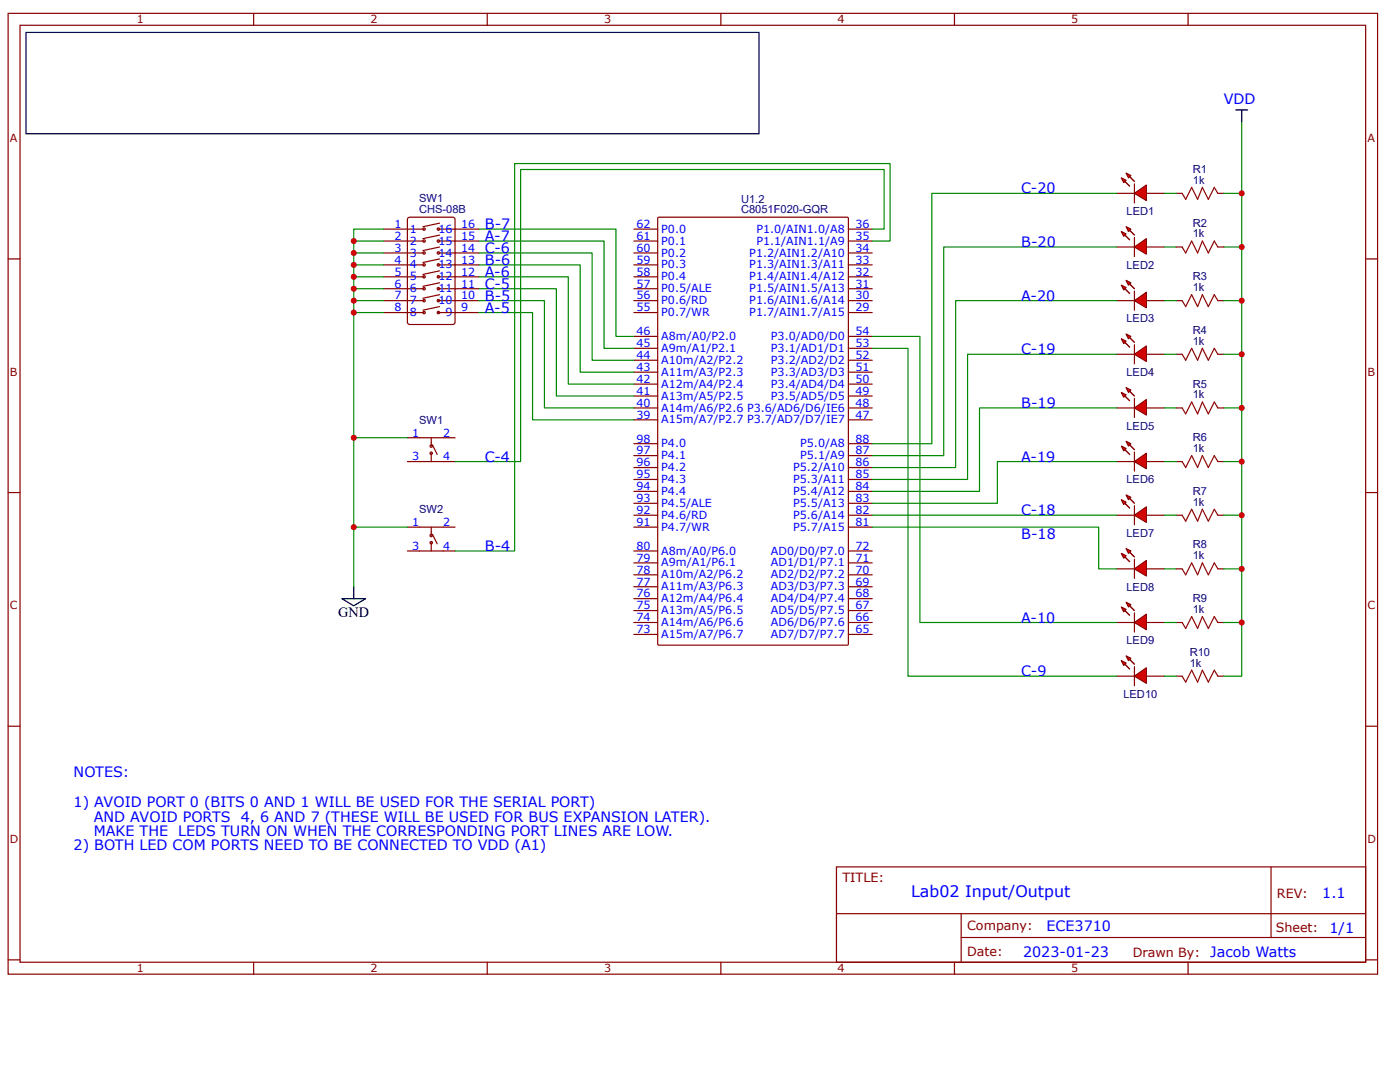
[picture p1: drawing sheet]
<svg xmlns="http://www.w3.org/2000/svg" width="279mm" height="216mm" viewBox="0 0 279 216" stroke-linecap="round" stroke-linejoin="round" font-family="sans-serif">
<g fill="none" stroke="#800" stroke-width=".24">
<path d="M1.6 2.7h273.3v191.7h-273.3zM4 5h268.5v187h-268.5zM50.6 2.7v2.3M97.2 2.7v2.3M143.9 2.7v2.3M190.5 2.7v2.3M237.1 2.7v2.3M1.6 51.7h2.4M272.5 51.7h2.4M1.6 98.3h2.4M272.5 98.3h2.4M1.6 144.9h2.4"/>
<path d="M272.5 144.9h2.4M166.9 173h105.6v19h-105.6zM253.7 173v14.1M1.6 191.5h2.4M50.6 192v2.4M97.2 192v2.4M143.9 192v2.4M167 182.3h105.5M190.5 192v2.4M191.8 187.1h80.7M191.8 182.3v9.5M237.1 192v2.4"/>
<path d="M272.5 191.5h2.4"/>
</g>
<path d="M226.4 38.6l2.4-1.7v3.1z" fill="#f00"/>
<path d="M226.4 38.6l2.4-1.7v3.1zM226.4 36.7v3.8" fill="none" stroke="#800" stroke-width=".24"/>
<path d="M225.5 35.3l.9 .9z" fill="#800"/>
<path d="M225.5 35.3l.9 .9" fill="none" stroke="#800" stroke-width=".24"/>
<path d="M224.5 36.2l1 1z" fill="#800"/>
<path d="M224.5 36.2l1 1" fill="none" stroke="#800" stroke-width=".24"/>
<path d="M224.7 34.5l1 .5-.5 .5z" fill="#f00"/>
<path d="M224.7 34.5l1 .5-.5 .5z" fill="none" stroke="#800" stroke-width=".24"/>
<path d="M223.8 35.5l.9 .5-.4 .4z" fill="#f00"/>
<path d="M222.8 38.6h3.6M223.8 35.5l.9 .5-.4 .4zM228.8 38.6h3.5" fill="none" stroke="#800" stroke-width=".24"/>
<path d="M226.4 49.3l2.4-1.7v3.1z" fill="#f00"/>
<path d="M226.4 49.3l2.4-1.7v3.1zM226.4 47.4v3.8" fill="none" stroke="#800" stroke-width=".24"/>
<path d="M225.5 46l.9 .9z" fill="#800"/>
<path d="M225.5 46l.9 .9" fill="none" stroke="#800" stroke-width=".24"/>
<path d="M224.5 46.9l1 1z" fill="#800"/>
<path d="M224.5 46.9l1 1" fill="none" stroke="#800" stroke-width=".24"/>
<path d="M224.7 45.2l1 .5-.5 .5z" fill="#f00"/>
<path d="M224.7 45.2l1 .5-.5 .5z" fill="none" stroke="#800" stroke-width=".24"/>
<path d="M223.8 46.2l.9 .5-.4 .4z" fill="#f00"/>
<path d="M222.8 49.3h3.6M223.8 46.2l.9 .5-.4 .4zM228.8 49.3h3.5" fill="none" stroke="#800" stroke-width=".24"/>
<path d="M226.4 60l2.4-1.7v3.1z" fill="#f00"/>
<path d="M226.4 60l2.4-1.7v3.1zM226.4 58.1v3.8" fill="none" stroke="#800" stroke-width=".24"/>
<path d="M225.5 56.7l.9 .9z" fill="#800"/>
<path d="M225.5 56.7l.9 .9" fill="none" stroke="#800" stroke-width=".24"/>
<path d="M224.5 57.6l1 1z" fill="#800"/>
<path d="M224.5 57.6l1 1" fill="none" stroke="#800" stroke-width=".24"/>
<path d="M224.7 55.9l1 .5-.5 .5z" fill="#f00"/>
<path d="M224.7 55.9l1 .5-.5 .5z" fill="none" stroke="#800" stroke-width=".24"/>
<path d="M223.8 56.9l.9 .5-.4 .4z" fill="#f00"/>
<path d="M222.8 60h3.6M223.8 56.9l.9 .5-.4 .4zM228.8 60h3.5" fill="none" stroke="#800" stroke-width=".24"/>
<path d="M226.4 70.7l2.4-1.7v3.1z" fill="#f00"/>
<path d="M226.4 70.7l2.4-1.7v3.1zM226.4 68.8v3.8" fill="none" stroke="#800" stroke-width=".24"/>
<path d="M225.5 67.4l.9 .9z" fill="#800"/>
<path d="M225.5 67.4l.9 .9" fill="none" stroke="#800" stroke-width=".24"/>
<path d="M224.5 68.3l1 1z" fill="#800"/>
<path d="M224.5 68.3l1 1" fill="none" stroke="#800" stroke-width=".24"/>
<path d="M224.7 66.7l1 .4-.5 .5z" fill="#f00"/>
<path d="M224.7 66.7l1 .4-.5 .5z" fill="none" stroke="#800" stroke-width=".24"/>
<path d="M223.8 67.6l.9 .5-.4 .5z" fill="#f00"/>
<path d="M222.8 70.7h3.6M223.8 67.6l.9 .5-.4 .5zM228.8 70.7h3.5" fill="none" stroke="#800" stroke-width=".24"/>
<path d="M226.4 81.4l2.4-1.7v3.1z" fill="#f00"/>
<path d="M226.4 79.5v3.8M226.4 81.4l2.4-1.7v3.1z" fill="none" stroke="#800" stroke-width=".24"/>
<path d="M225.5 78.1l.9 .9z" fill="#800"/>
<path d="M225.5 78.1l.9 .9" fill="none" stroke="#800" stroke-width=".24"/>
<path d="M224.5 79l1 1z" fill="#800"/>
<path d="M224.5 79l1 1" fill="none" stroke="#800" stroke-width=".24"/>
<path d="M224.7 77.4l1 .4-.5 .5z" fill="#f00"/>
<path d="M224.7 77.4l1 .4-.5 .5z" fill="none" stroke="#800" stroke-width=".24"/>
<path d="M223.8 78.3l.9 .5-.4 .5z" fill="#f00"/>
<path d="M223.8 78.3l.9 .5-.4 .5zM222.8 81.4h3.6M228.8 81.4h3.5" fill="none" stroke="#800" stroke-width=".24"/>
<path d="M226.4 92.1l2.4-1.7v3.1z" fill="#f00"/>
<path d="M226.4 92.1l2.4-1.7v3.1zM226.4 90.2v3.8" fill="none" stroke="#800" stroke-width=".24"/>
<path d="M225.5 88.8l.9 .9z" fill="#800"/>
<path d="M225.5 88.8l.9 .9" fill="none" stroke="#800" stroke-width=".24"/>
<path d="M224.5 89.7l1 1z" fill="#800"/>
<path d="M224.5 89.7l1 1" fill="none" stroke="#800" stroke-width=".24"/>
<path d="M224.7 88.1l1 .4-.5 .5z" fill="#f00"/>
<path d="M224.7 88.1l1 .4-.5 .5z" fill="none" stroke="#800" stroke-width=".24"/>
<path d="M223.8 89l.9 .5-.4 .5z" fill="#f00"/>
<path d="M222.8 92.1h3.6M223.8 89l.9 .5-.4 .5zM228.8 92.1h3.5" fill="none" stroke="#800" stroke-width=".24"/>
<path d="M226.4 102.8l2.4-1.7v3.1z" fill="#f00"/>
<path d="M226.4 102.8l2.4-1.7v3.1zM226.4 100.9v3.8" fill="none" stroke="#800" stroke-width=".24"/>
<path d="M225.5 99.5l.9 .9z" fill="#800"/>
<path d="M225.5 99.5l.9 .9" fill="none" stroke="#800" stroke-width=".24"/>
<path d="M224.5 100.4l1 1z" fill="#800"/>
<path d="M224.5 100.4l1 1" fill="none" stroke="#800" stroke-width=".24"/>
<path d="M224.7 98.8l1 .4-.5 .5z" fill="#f00"/>
<path d="M224.7 98.8l1 .4-.5 .5z" fill="none" stroke="#800" stroke-width=".24"/>
<path d="M223.8 99.7l.9 .5-.4 .5z" fill="#f00"/>
<path d="M223.8 99.7l.9 .5-.4 .5zM222.8 102.8h3.6M228.8 102.8h3.5" fill="none" stroke="#800" stroke-width=".24"/>
<path d="M226.4 113.5l2.4-1.7v3.1z" fill="#f00"/>
<path d="M226.4 113.5l2.4-1.7v3.1zM226.4 111.6v3.8" fill="none" stroke="#800" stroke-width=".24"/>
<path d="M225.5 110.2l.9 .9z" fill="#800"/>
<path d="M225.5 110.2l.9 .9" fill="none" stroke="#800" stroke-width=".24"/>
<path d="M224.5 111.1l1 1z" fill="#800"/>
<path d="M224.5 111.1l1 1" fill="none" stroke="#800" stroke-width=".24"/>
<path d="M224.7 109.5l1 .4-.5 .5z" fill="#f00"/>
<path d="M224.7 109.5l1 .4-.5 .5z" fill="none" stroke="#800" stroke-width=".24"/>
<path d="M223.8 110.4l.9 .5-.4 .5z" fill="#f00"/>
<path d="M222.8 113.5h3.6M223.8 110.4l.9 .5-.4 .5zM228.8 113.5h3.5" fill="none" stroke="#800" stroke-width=".24"/>
<path d="M226.4 124.2l2.4-1.7v3.1z" fill="#f00"/>
<path d="M226.4 124.2l2.4-1.7v3.1zM226.4 122.3v3.8" fill="none" stroke="#800" stroke-width=".24"/>
<path d="M225.5 120.9l.9 .9z" fill="#800"/>
<path d="M225.5 120.9l.9 .9" fill="none" stroke="#800" stroke-width=".24"/>
<path d="M224.5 121.8l1 1z" fill="#800"/>
<path d="M224.5 121.8l1 1" fill="none" stroke="#800" stroke-width=".24"/>
<path d="M224.7 120.2l1 .4-.5 .5z" fill="#f00"/>
<path d="M224.7 120.2l1 .4-.5 .5z" fill="none" stroke="#800" stroke-width=".24"/>
<path d="M223.8 121.1l.9 .5-.4 .5z" fill="#f00"/>
<path d="M222.8 124.2h3.6M223.8 121.1l.9 .5-.4 .5zM228.8 124.2h3.5" fill="none" stroke="#800" stroke-width=".24"/>
<path d="M226.4 134.9l2.4-1.6v3z" fill="#f00"/>
<path d="M226.4 134.9l2.4-1.6v3zM226.4 133v3.8" fill="none" stroke="#800" stroke-width=".24"/>
<path d="M225.5 131.6l.9 .9z" fill="#800"/>
<path d="M225.5 131.6l.9 .9" fill="none" stroke="#800" stroke-width=".24"/>
<path d="M224.5 132.5l1 1z" fill="#800"/>
<path d="M224.5 132.5l1 1" fill="none" stroke="#800" stroke-width=".24"/>
<path d="M224.7 130.9l1 .4-.5 .5z" fill="#f00"/>
<path d="M224.7 130.9l1 .4-.5 .5z" fill="none" stroke="#800" stroke-width=".24"/>
<path d="M223.8 131.8l.9 .5-.4 .5z" fill="#f00"/>
<g fill="none" stroke="#800" stroke-width=".24">
<path d="M234.7 38.6h1.2M243.1 38.6h1.1M76.5 60h8.1M76.5 52.9h8.1M76.5 50.5h8.1M76.5 48.1h8.1M76.5 45.7h8.1M76.5 55.2h8.1M76.5 57.6h8.1M81.4 43.5l.4-.2h8.5l.5 .3v20.7l-.3 .4h-8.7l-.5-.2v-20.7zM87.5 60h8.1M87.5 52.9h8.1"/>
<path d="M87.5 50.5h8.1M87.5 48.1h8.1M87.5 45.7h8.1M87.5 55.2h8.1M87.5 57.6h8.1M87.7 51.7l-3.3 .7M87.7 49.3l-3.3 .7M87.7 46.9l-3.3 .7M87.7 44.5l-3.3 .7M87.7 54l-3.3 .8M87.7 56.4l-3.3 .7M87.7 58.8l-3.3 .7"/>
<path d="M126.5 60h4.8M126.5 52.9h4.8M126.5 50.5h4.8M126.5 48.1h4.8M126.5 45.7h4.8M126.5 55.2h4.8M126.5 57.6h4.8M131.3 43.4l37.8-.1 .2 .2v85l-.1 .2h-37.7l-.2-.1zM169.3 60h4.8M169.3 52.9h4.8M169.3 50.5h4.8M169.3 48.1h4.8"/>
<path d="M169.3 45.7h4.8M169.3 55.2h4.8M169.3 57.6h4.8M234.7 49.3h1.2M234.7 60h1.2M243.1 49.3h1.1M243.1 60h1.1M76.5 62.4h8.1M87.5 62.4h8.1M87.7 61.2l-3.3 .7M126.5 62.4h4.8M126.5 79h4.8"/>
<path d="M126.5 76.6h4.8M126.5 74.3h4.8M126.5 71.9h4.8M126.5 69.5h4.8M126.5 67.1h4.8M169.3 62.4h4.8M169.3 79h4.8M169.3 76.6h4.8M169.3 74.3h4.8M169.3 71.9h4.8M169.3 69.5h4.8M169.3 67.1h4.8"/>
<path d="M234.7 70.7h1.2M243.1 70.7h1.1M81.3 92.1h9.5M81.3 87.3h9.5M86.1 87.3v1.7M86.1 90.4v1.7M86.3 88.8l1 1.9M126.5 81.4h4.8M126.5 83.8h4.8M126.5 98h4.8M126.5 95.7h4.8M126.5 93.3h4.8"/>
<path d="M126.5 90.9h4.8M126.5 88.5h4.8M169.3 81.4h4.8M169.3 83.8h4.8M169.3 98h4.8M169.3 95.7h4.8M169.3 93.3h4.8M169.3 90.9h4.8M169.3 88.5h4.8M234.7 81.4h1.2M234.7 92.1h1.2M243.1 81.4h1.1"/>
<path d="M243.1 92.1h1.1M81.3 109.9h9.5M81.3 105.2h9.5M86.1 105.2v1.6M86.1 108.3v1.6M86.3 106.6l1 1.9M126.5 102.8h4.8M126.5 119.5h4.8M126.5 117.1h4.8M126.5 114.7h4.8M126.5 112.3h4.8M126.5 109.9h4.8"/>
<path d="M126.5 105.2h4.8M126.5 100.4h4.8M169.3 102.8h4.8M169.3 119.5h4.8M169.3 117.1h4.8M169.3 114.7h4.8M169.3 112.3h4.8M169.3 109.9h4.8M169.3 105.2h4.8M169.3 100.4h4.8M234.7 102.8h1.2M234.7 113.5h1.2"/>
<path d="M243.1 102.8h1.1M243.1 113.5h1.1M126.5 124.2h4.8M126.5 126.6h4.8M126.5 121.8h4.8M169.3 124.2h4.8M169.3 126.6h4.8M169.3 121.8h4.8M222.8 134.9h3.6M223.8 131.8l.9 .5-.4 .5zM228.8 134.9h3.5M234.7 134.9h1.2"/>
<path d="M234.7 124.2h1.2M243.1 134.9h1.1M243.1 124.2h1.1"/>
<circle cx="84.6" cy="52.9" r=".24"/>
<circle cx="84.6" cy="55.2" r=".24"/>
<circle cx="84.6" cy="50.5" r=".24"/>
<circle cx="84.6" cy="60" r=".24"/>
<circle cx="84.6" cy="45.7" r=".24"/>
<circle cx="84.6" cy="57.6" r=".24"/>
<circle cx="84.6" cy="48.1" r=".24"/>
<circle cx="87.5" cy="52.9" r=".24"/>
<circle cx="87.5" cy="50.5" r=".24"/>
<circle cx="87.5" cy="55.2" r=".24"/>
<circle cx="87.5" cy="57.6" r=".24"/>
<circle cx="87.5" cy="60" r=".24"/>
<circle cx="87.5" cy="48.1" r=".24"/>
<circle cx="87.5" cy="45.7" r=".24"/>
<circle cx="84.6" cy="62.4" r=".24"/>
<circle cx="87.5" cy="62.4" r=".24"/>
<circle cx="86.1" cy="90.4" r=".24"/>
<circle cx="86.1" cy="89" r=".24"/>
<circle cx="86.1" cy="108.3" r=".24"/>
<circle cx="86.1" cy="106.9" r=".24"/>
</g>
<path d="M235.9 38.6l.7 1.2 1.2-2.4 1.2 2.4 1-2.4 1.1 2.4 1.2-2.4 .8 1.2M235.9 49.3l.7 1.2 1.2-2.4 1.2 2.4 1-2.4 1.1 2.4 1.2-2.4 .8 1.2M235.9 60l.7 1.2 1.2-2.4 1.2 2.4 1-2.4 1.1 2.4 1.2-2.4 .8 1.2M235.9 70.7l.7 1.2 1.2-2.4 1.2 2.4 1-2.4 1.1 2.4 1.2-2.4 .8 1.2M235.9 81.4l.7 1.2 1.2-2.4 1.2 2.4 1-2.4 1.1 2.4 1.2-2.4 .8 1.2M235.9 92.1l.7 1.2 1.2-2.4 1.2 2.4 1-2.4 1.1 2.4 1.2-2.4 .8 1.2M235.9 102.8l.7 1.2 1.2-2.4 1.2 2.4 1-2.4 1.1 2.4 1.2-2.4 .8 1.2M235.9 113.5l.7 1.2 1.2-2.4 1.2 2.4 1-2.4 1.1 2.4 1.2-2.4 .8 1.2M235.9 124.2l.7 1.2 1.2-2.4 1.2 2.4 1-2.4 1.1 2.4 1.2-2.4 .8 1.2M235.9 134.9l.7 1.2 1.2-2.4 1.2 2.4 1-2.4 1.1 2.4 1.2-2.4 .8 1.2" fill="none" stroke="#a00000" stroke-width=".24"/>
<g fill="none" stroke="#080" stroke-width=".24">
<path d="M222.8 38.6h-36.8v49.9h-11.9M232.3 38.6h2.4M244.2 38.6h3.6M247.8 24.3v110.6h-3.6M70.6 60h5.9M70.6 48.1h5.9M70.6 50.5h5.9M70.6 52.9h5.9M70.6 55.2h5.9M70.6 57.6h5.9M76.5 45.7h-5.9v71.4M95.6 45.7h27.3v21.4h3.6"/>
<path d="M95.6 48.1h25v21.4h5.9M95.6 50.5h22.6v21.4h8.3M95.6 52.9h20.2v21.4h10.7M95.6 55.2h17.8v21.4h13.1M95.6 57.6h15.4v21.4h15.5M95.6 60h13.1v21.4h17.8M174.1 45.7h2.4v-11.9h-72.6v58.3h-13.1M174.1 48.1h3.5v-15.5h-74.9v77.3h-11.9M222.8 49.3h-34.5v41.6h-14.2M222.8 60h-32.1v33.3h-16.6M232.3 49.3h2.4M232.3 60h2.4"/>
<path d="M244.2 49.3h3.6M244.2 60h3.6M70.6 62.4h5.9M95.6 62.4h10.7v21.4h20.2M174.1 67.1h9.5v57.1h39.2M174.1 69.5h7.1v65.4h41.6M222.8 70.7h-29.7v25h-19M232.3 70.7h2.4M244.2 70.7h3.6M70.6 87.3h10.7M222.8 81.4h-27.3v16.6h-21.4M222.8 92.1h-23.8v8.3h-24.9"/>
<path d="M232.3 81.4h2.4M232.3 92.1h2.4M244.2 81.4h3.6M244.2 92.1h3.6M70.6 105.2h10.7M174.1 105.2h45.2v8.3h3.5M174.1 102.8h48.7M232.3 102.8h2.4M232.3 113.5h2.4M244.2 102.8h3.6M244.2 113.5h3.6M232.3 124.2h2.4"/>
<path d="M232.3 134.9h2.4M244.2 124.2h3.6"/>
</g>
<path d="M5.2 6.5h146.3v20.2h-146.3zM246.6 21.9h2.4M247.8 21.9v2.4M68.2 119.5h4.8l-2.4 1.4zM70.6 117.1v2.4" fill="none" stroke="#000" stroke-width=".24"/>
<g fill="#c00">
<circle cx="247.8" cy="49.3" r=".59"/>
<circle cx="247.8" cy="60" r=".59"/>
<circle cx="247.8" cy="70.7" r=".59"/>
<circle cx="247.8" cy="81.4" r=".59"/>
<circle cx="247.8" cy="92.1" r=".59"/>
<circle cx="247.8" cy="102.8" r=".59"/>
<circle cx="247.8" cy="113.5" r=".59"/>
<circle cx="247.8" cy="124.2" r=".59"/>
<circle cx="70.6" cy="48.1" r=".59"/>
<circle cx="70.6" cy="50.5" r=".59"/>
<circle cx="70.6" cy="52.9" r=".59"/>
<circle cx="70.6" cy="55.2" r=".59"/>
<circle cx="70.6" cy="57.6" r=".59"/>
<circle cx="70.6" cy="60" r=".59"/>
<circle cx="70.6" cy="62.4" r=".59"/>
<circle cx="247.8" cy="38.6" r=".59"/>
<circle cx="70.6" cy="87.3" r=".59"/>
<circle cx="70.6" cy="105.2" r=".59"/>
</g>
<text font-size="3.2" fill="#00f" x="181.8" y="179.1">Lab02 Input/Output</text>
<g font-size="2.9" fill="#00f">
<text x="244.2" y="20.7">VDD</text>
<text x="203.8" y="38.6">C-20</text>
<text x="96.8" y="45.7">B-7</text>
<text x="96.8" y="48.1">A-7</text>
<text x="96.8" y="50.5">C-6</text>
<text x="96.8" y="52.9">B-6</text>
<text x="203.8" y="49.3">B-20</text>
<text x="96.8" y="55.2">A-6</text>
<text x="96.8" y="57.6">C-5</text>
<text x="96.8" y="60">B-5</text>
<text x="203.8" y="60">A-20</text>
<text x="96.8" y="62.4">A-5</text>
<text x="203.8" y="70.7">C-19</text>
<text x="203.8" y="81.4">B-19</text>
<text x="96.8" y="92.1">C-4</text>
<text x="203.8" y="92.1">A-19</text>
<text x="203.8" y="102.8">C-18</text>
<text x="203.8" y="107.6">B-18</text>
<text x="96.8" y="109.9">B-4</text>
<text x="203.8" y="124.2">A-10</text>
<text x="203.8" y="134.9">C-9</text>
<text x="14.7" y="155.1">NOTES:</text>
<text x="14.7" y="161.1">1) AVOID PORT 0 (BITS 0 AND 1 WILL BE USED FOR THE SERIAL PORT)</text>
<text x="18.7" y="163.9">AND AVOID PORTS</text>
<text x="18.7" y="166.8">MAKE THE</text>
<text x="35.6" y="166.8">LEDS TURN ON WHEN THE CORRESPONDING PORT LINES ARE LOW.</text>
<text x="48" y="163.9">4, 6 AND 7 (THESE WILL BE USED FOR BUS EXPANSION LATER).</text>
<text x="14.7" y="169.6">2) BOTH LED COM PORTS NEED TO BE CONNECTED TO VDD (A1)</text>
<text x="263.9" y="179.2">1.1</text>
<text x="208.9" y="185.7">ECE3710</text>
<text x="204.2" y="190.9">2023-01-23</text>
<text x="241.5" y="190.9">Jacob Watts</text>
<text x="265.3" y="186.2">1/1</text>
</g>
<text font-size="2.9" x="67.5" y="123">GND</text>
<g font-size="2.5" fill="#800">
<text x="168.1" y="176.1">TITLE:</text>
<text x="254.9" y="179.2">REV:</text>
<text x="193" y="185.6">Company:</text>
<text x="193" y="190.8">Date:</text>
<text x="226.1" y="190.9">Drawn By:</text>
<text x="254.6" y="186.1">Sheet:</text>
</g>
<g font-size="2.2" fill="#800">
<text x="27.3" y="4.7">1</text>
<text x="73.9" y="4.7">2</text>
<text x="120.6" y="4.7">3</text>
<text x="167.2" y="4.7">4</text>
<text x="213.8" y="4.7">5</text>
<text x="2" y="28.4">A</text>
<text x="272.9" y="28.4">A</text>
<text x="2" y="75">B</text>
<text x="272.9" y="75">B</text>
<text x="2" y="121.6">C</text>
<text x="272.9" y="121.6">C</text>
<text x="2" y="168.2">D</text>
<text x="272.9" y="168.2">D</text>
<text x="27.3" y="194">1</text>
<text x="73.9" y="194">2</text>
<text x="120.6" y="194">3</text>
<text x="167.2" y="194">4</text>
<text x="213.8" y="194">5</text>
</g>
<g font-size="2.2" fill="#000080">
<text x="238.1" y="34.5">R1</text>
<text x="83.6" y="40.3">SW1</text>
<text x="147.9" y="40.4">U1.2</text>
<text x="238.1" y="36.7">1k</text>
<text x="83.6" y="42.5">CHS-08B</text>
<text x="147.9" y="42.5">C8051F020-GQR</text>
<text x="224.8" y="42.9">LED1</text>
<text x="238" y="47.4">1k</text>
<text x="238" y="45.2">R2</text>
<text x="224.8" y="53.6">LED2</text>
<text x="238" y="58.1">1k</text>
<text x="238" y="55.9">R3</text>
<text x="224.8" y="64.3">LED3</text>
<text x="238" y="68.8">1k</text>
<text x="238" y="66.6">R4</text>
<text x="224.8" y="75">LED4</text>
<text x="238" y="77.3">R5</text>
<text x="238" y="79.5">1k</text>
<text x="83.7" y="84.6">SW1</text>
<text x="224.8" y="85.7">LED5</text>
<text x="238" y="88">R6</text>
<text x="238" y="90.2">1k</text>
<text x="224.8" y="96.4">LED6</text>
<text x="238" y="100.9">1k</text>
<text x="238" y="98.7">R7</text>
<text x="83.7" y="102.4">SW2</text>
<text x="224.8" y="107.2">LED7</text>
<text x="238" y="111.6">1k</text>
<text x="238" y="109.4">R8</text>
<text x="224.8" y="117.9">LED8</text>
<text x="238" y="122.3">1k</text>
<text x="238" y="120.1">R9</text>
<text x="224.8" y="128.5">LED9</text>
<text x="237.4" y="130.8">R10</text>
<text x="237.4" y="133">1k</text>
<text x="224.2" y="139.2">LED10</text>
</g>
<g font-size="2.2" fill="#00f">
<text x="78.7" y="45.5">1</text>
<text x="78.7" y="47.9">2</text>
<text x="81.8" y="46.4">1</text>
<text x="87.5" y="46.4">16</text>
<text x="92" y="47.9">15</text>
<text x="92" y="45.5">16</text>
<text x="127" y="47.9">61</text>
<text x="127" y="45.5">62</text>
<text x="132" y="46.4">P0.0</text>
<text x="150.9" y="46.4">P1.0/AIN1.0/A8</text>
<text x="170.7" y="47.9">35</text>
<text x="170.7" y="45.5">36</text>
<text x="78.7" y="50.2">3</text>
<text x="78.7" y="52.6">4</text>
<text x="81.8" y="48.8">2</text>
<text x="81.8" y="51.2">3</text>
<text x="81.8" y="53.6">4</text>
<text x="87.5" y="53.6">13</text>
<text x="87.5" y="51.2">14</text>
<text x="87.5" y="48.8">15</text>
<text x="92" y="52.6">13</text>
<text x="92" y="50.2">14</text>
<text x="127" y="52.6">59</text>
<text x="127" y="50.2">60</text>
<text x="132" y="53.6">P0.3</text>
<text x="132" y="51.2">P0.2</text>
<text x="132" y="48.8">P0.1</text>
<text x="149.5" y="53.6">P1.3/AIN1.3/A11</text>
<text x="149.5" y="51.2">P1.2/AIN1.2/A10</text>
<text x="150.9" y="48.8">P1.1/AIN1.1/A9</text>
<text x="170.7" y="52.6">33</text>
<text x="170.7" y="50.2">34</text>
<text x="78.7" y="55">5</text>
<text x="78.7" y="57.4">6</text>
<text x="78.7" y="59.8">7</text>
<text x="81.8" y="55.9">5</text>
<text x="81.8" y="58.3">6</text>
<text x="87.5" y="58.3">11</text>
<text x="87.5" y="55.9">12</text>
<text x="92" y="59.8">10</text>
<text x="92" y="57.4">11</text>
<text x="92" y="55">12</text>
<text x="127" y="59.8">56</text>
<text x="127" y="57.4">57</text>
<text x="127" y="55">58</text>
<text x="132" y="58.3">P0.5/ALE</text>
<text x="132" y="55.9">P0.4</text>
<text x="149.5" y="58.3">P1.5/AIN1.5/A13</text>
<text x="149.5" y="55.9">P1.4/AIN1.4/A12</text>
<text x="170.7" y="59.8">30</text>
<text x="170.7" y="57.4">31</text>
<text x="170.7" y="55">32</text>
<text x="78.7" y="62.1">8</text>
<text x="81.8" y="60.7">7</text>
<text x="81.8" y="63.1">8</text>
<text x="87.5" y="60.7">10</text>
<text x="88.9" y="63.1">9</text>
<text x="92" y="62.1">9</text>
<text x="127" y="62.1">55</text>
<text x="132" y="63.1">P0.7/WR</text>
<text x="132" y="60.7">P0.6/RD</text>
<text x="149.5" y="63.1">P1.7/AIN1.7/A15</text>
<text x="149.5" y="60.7">P1.6/AIN1.6/A14</text>
<text x="170.7" y="62.1">29</text>
<text x="127" y="71.6">44</text>
<text x="127" y="69.3">45</text>
<text x="127" y="66.9">46</text>
<text x="132" y="70.2">A9m/A1/P2.1</text>
<text x="132" y="67.8">A8m/A0/P2.0</text>
<text x="153.9" y="70.2">P3.1/AD1/D1</text>
<text x="153.9" y="67.8">P3.0/AD0/D0</text>
<text x="170.7" y="71.6">52</text>
<text x="170.7" y="69.3">53</text>
<text x="170.7" y="66.9">54</text>
<text x="127" y="76.4">42</text>
<text x="127" y="74">43</text>
<text x="132" y="77.4">A12m/A4/P2.4</text>
<text x="132" y="75">A11m/A3/P2.3</text>
<text x="132" y="72.6">A10m/A2/P2.2</text>
<text x="153.9" y="77.4">P3.4/AD4/D4</text>
<text x="153.9" y="75">P3.3/AD3/D3</text>
<text x="153.9" y="72.6">P3.2/AD2/D2</text>
<text x="170.7" y="76.4">50</text>
<text x="170.7" y="74">51</text>
<text x="127" y="83.5">39</text>
<text x="127" y="81.2">40</text>
<text x="127" y="78.8">41</text>
<text x="132" y="82.1">A14m/A6/P2.6 P3.6/AD6/D6/IE6</text>
<text x="132" y="79.7">A13m/A5/P2.5</text>
<text x="153.9" y="79.7">P3.5/AD5/D5</text>
<text x="170.7" y="83.5">47</text>
<text x="170.7" y="81.2">48</text>
<text x="170.7" y="78.8">49</text>
<text x="82.3" y="87.1">1</text>
<text x="88.4" y="87.1">2</text>
<text x="127" y="88.3">98</text>
<text x="132" y="84.5">A15m/A7/P2.7 P3.7/AD7/D7/IE7</text>
<text x="132" y="89.3">P4.0</text>
<text x="159.7" y="89.3">P5.0/A8</text>
<text x="170.7" y="88.3">88</text>
<text x="82.3" y="91.9">3</text>
<text x="88.4" y="91.9">4</text>
<text x="127" y="95.4">95</text>
<text x="127" y="93.1">96</text>
<text x="127" y="90.7">97</text>
<text x="132" y="94">P4.2</text>
<text x="132" y="91.6">P4.1</text>
<text x="158.3" y="94">P5.2/A10</text>
<text x="159.7" y="91.6">P5.1/A9</text>
<text x="170.7" y="95.4">85</text>
<text x="170.7" y="93.1">86</text>
<text x="170.7" y="90.7">87</text>
<text x="127" y="100.2">93</text>
<text x="127" y="97.8">94</text>
<text x="132" y="101.1">P4.5/ALE</text>
<text x="132" y="98.8">P4.4</text>
<text x="132" y="96.4">P4.3</text>
<text x="158.3" y="101.1">P5.5/A13</text>
<text x="158.3" y="98.8">P5.4/A12</text>
<text x="158.3" y="96.4">P5.3/A11</text>
<text x="170.7" y="100.2">83</text>
<text x="170.7" y="97.8">84</text>
<text x="82.3" y="104.9">1</text>
<text x="88.4" y="104.9">2</text>
<text x="127" y="104.9">91</text>
<text x="127" y="102.6">92</text>
<text x="132" y="105.9">P4.7/WR</text>
<text x="132" y="103.5">P4.6/RD</text>
<text x="158.3" y="105.9">P5.7/A15</text>
<text x="158.3" y="103.5">P5.6/A14</text>
<text x="170.7" y="104.9">81</text>
<text x="170.7" y="102.6">82</text>
<text x="82.3" y="109.7">3</text>
<text x="88.4" y="109.7">4</text>
<text x="127" y="112.1">79</text>
<text x="127" y="109.7">80</text>
<text x="132" y="113">A9m/A1/P6.1</text>
<text x="132" y="110.7">A8m/A0/P6.0</text>
<text x="153.9" y="113">AD1/D1/P7.1</text>
<text x="153.9" y="110.7">AD0/D0/P7.0</text>
<text x="170.7" y="112.1">71</text>
<text x="170.7" y="109.7">72</text>
<text x="127" y="119.2">76</text>
<text x="127" y="116.8">77</text>
<text x="127" y="114.5">78</text>
<text x="132" y="117.8">A11m/A3/P6.3</text>
<text x="132" y="115.4">A10m/A2/P6.2</text>
<text x="153.9" y="117.8">AD3/D3/P7.3</text>
<text x="153.9" y="115.4">AD2/D2/P7.2</text>
<text x="170.7" y="119.2">68</text>
<text x="170.7" y="116.8">69</text>
<text x="170.7" y="114.5">70</text>
<text x="127" y="124">74</text>
<text x="127" y="121.6">75</text>
<text x="132" y="124.9">A14m/A6/P6.6</text>
<text x="132" y="122.5">A13m/A5/P6.5</text>
<text x="132" y="120.2">A12m/A4/P6.4</text>
<text x="153.9" y="124.9">AD6/D6/P7.6</text>
<text x="153.9" y="122.5">AD5/D5/P7.5</text>
<text x="153.9" y="120.2">AD4/D4/P7.4</text>
<text x="170.7" y="124">66</text>
<text x="170.7" y="121.6">67</text>
<text x="127" y="126.4">73</text>
<text x="132" y="127.3">A15m/A7/P6.7</text>
<text x="153.9" y="127.3">AD7/D7/P7.7</text>
<text x="170.7" y="126.4">65</text>
</g>
</svg>
